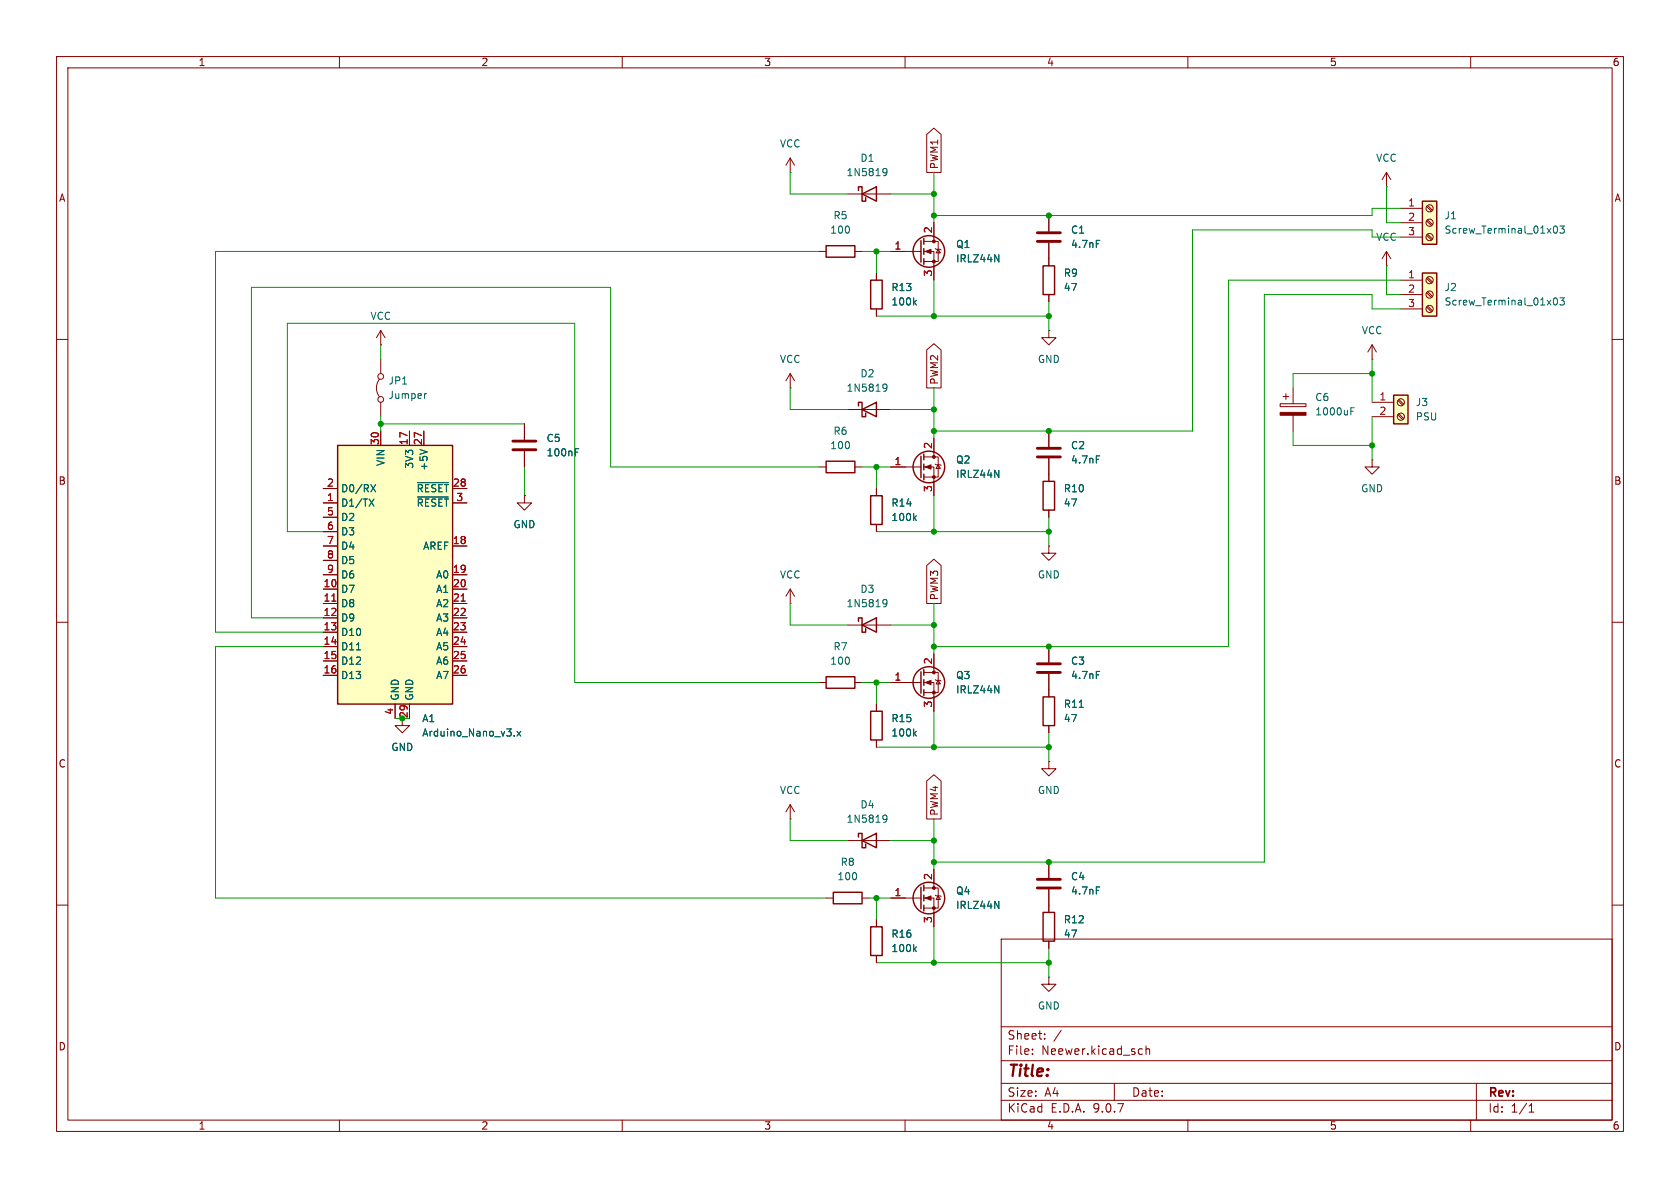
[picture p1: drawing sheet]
<svg xmlns="http://www.w3.org/2000/svg" width="297mm" height="210mm" viewBox="0 0 297 210" stroke-linecap="round" stroke-linejoin="round" font-family="sans-serif">
<g fill="none" stroke="#840000" stroke-width=".18">
<path d="M10 10h277v190h-277zM12 12h273v186h-273zM60 10v2M110 10v2M160 10v2M210 10v2M260 10v2M139.7 30.5h.1M139.7 27.9v2.6M139.7 27.9l-.8 1.3M139.7 27.9l.8 1.3M165.1 39.4v3.3"/>
<path d="M67.3 58.4v2.6M67.3 58.4l-.8 1.3M67.3 58.4l.8 1.3M144.8 44.5h1.2M151.1 44.5h1.3M154.9 48.3v1.2M154.9 54.6v1.3M157.5 44.5h5.3M163.3 42.7h2.6v3.5h-2.6M163.3 44.5h1.8v5M165.4 43.9l.1 .2h.7l.2 .1M165.9 44.1l.3 .6h-.7z"/>
<path d="M10 60h2M67.1 67.1a2.54 2.54 0 0 0 0 3M67.3 61h.1M67.3 63.5v2.5M67.3 71.1v2.6M92.7 74.9v2.8M92.7 79.8v2.8M139.7 68.6h.1M139.7 66l-.8 1.3M139.7 66l.8 1.3M139.7 66v2.6M149.9 72.4h7.6"/>
<path d="M165.1 77.5v3.3M185.4 76.2v2.8M285 60h2M92.7 87.6v1.3h1.3l-1.3 1.3-1.3-1.3h1.3M92.7 87.6h.1M144.8 82.6h1.2M151.1 82.6h1.3M154.9 86.4v1.2M154.9 92.7v1.3M157.5 82.6h5.3M163.3 80.8h2.6v3.5h-2.6M163.3 82.6h1.8v5"/>
<path d="M165.4 82l.1 .2h.7l.2 .1M165.9 82.2l.3 .6h-.7zM185.4 96.5v1.3h1.3l-1.3 1.3-1.3-1.3h1.3M185.4 96.5h.1M185.4 81v2.8M242.6 81.3v1.3h1.2l-1.2 1.2-1.3-1.2h1.3M242.6 81.3h.1M10 110h2M139.7 106.7h.1M139.7 104.1v2.6M139.7 104.1l-.8 1.3M139.7 104.1l.8 1.3"/>
<path d="M149.9 110.5h7.6M163.3 118.9h2.6v3.5h-2.6M165.1 115.6v3.3M185.4 114.3v2.8M185.4 119.1v4.1M285 110h2M157.5 120.7h5.3M163.3 120.7h1.8v5M165.4 120.1l.1 .2h.7l.2 .1M165.9 120.3l.3 .6h-.7zM185.4 134.6v1.3h1.3l-1.3 1.3-1.3-1.3h1.3M185.4 134.6h.1"/>
<path d="M185.4 128.3v1.2M10 160h2M177 166h108v32h-108zM285 160h2M60 198v2M110 198v2M160 198v2M177 194.5h108M177 191.5h108M177 187.5h108M177 181.5h108M182.5 186.3v.1"/>
<path d="M182.5 185.5v.1M184.7 183.6v.1M184.7 182.8v.1M187.6 182.1l-1.3 2M197 191.5v3M201.5 185.4l.5 .1M202 186.3l-.5 .1M202.6 185.5l.2-.1 .4 .1v.9M202.6 184.9v1.5M210 198v2M260 198v2M261 191.5v6.5"/>
<path d="M270.3 196.6h.9M270.3 195.5l.4-.4v1.5"/>
<circle cx="67.3" cy="70.6" r=".51"/>
<circle cx="67.3" cy="66.5" r=".51"/>
</g>
<g fill="none" stroke="#840000" stroke-width=".25">
<path d="M146 43.4h5.1v2.1h-5.1zM153.9 49.5h2.1v5.1h-2.1zM162.8 42.5v3.9M163.3 42.2v1M163.3 43.9v1.1M163.3 45.7v1M151.8 71.8v-.7h.6v2.6h.6v-.7M152.4 72.4l2.5-1.3v2.6zM146 81.5h5.1v2.1h-5.1zM153.9 87.6h2.1v5.1h-2.1zM162.8 80.6v3.9M163.3 80.3v1"/>
<path d="M163.3 82v1.1M163.3 83.8v1M151.8 109.9v-.7h.6v2.6h.6v-.7M152.4 110.5l2.5-1.3v2.6zM162.8 118.7v3.9M163.3 118.4v1M163.3 120.1v1.1M163.3 121.9v1M184.4 123.2h2v5.1h-2z"/>
<circle cx="164.2" cy="44.4" r="2.79"/>
<circle cx="164.2" cy="82.5" r="2.79"/>
<circle cx="164.2" cy="120.6" r="2.79"/>
</g>
<g fill="#840000" stroke="#840000" stroke-width=".18">
<path d="M163.6 120.7l1-.4v.7z"/>
<path d="M163.6 44.5l1-.4v.7z"/>
<path d="M163.6 82.6l1-.4v.7z"/>
<circle cx="165.1" cy="118.9" r=".25"/>
<circle cx="165.1" cy="122.4" r=".25"/>
<circle cx="165.1" cy="42.7" r=".25"/>
<circle cx="165.1" cy="46.2" r=".25"/>
<circle cx="165.1" cy="80.8" r=".25"/>
<circle cx="165.1" cy="84.3" r=".25"/>
</g>
<g fill="none" stroke="#006464" stroke-width=".18">
<path d="M161.6 53.4l.4 .5M162 53.1l-.5 .5M175.9 45l.7 1.3v-1.3M75.4 69.6l-.3 .1M101.7 79.9h.4M101.7 79.3h.6M156.2 68l.4-.1 .1 .1a.84 .84 0 0 1-.3 1.2h-.2M156.8 68.4l-.2 .3-.4-.1M161.6 91.5l.4 .5M162 91.2l-.5 .5M175.9 83.1l.7 1.3v-1.3M193.8 80.6h.6"/>
<path d="M156.2 106.1l.4-.1 .1 .1a.84 .84 0 0 1-.3 1.2h-.2M156.8 106.5l-.2 .3-.4-.1M193.8 118.7h.6M175.9 121.2l.7 1.3v-1.3M190.8 125h.7"/>
</g>
<path d="M90.7 78h4M90.7 79.5h4M183.4 79.2h4.1M183.4 80.8h4.1M183.4 117.3h4.1M183.4 118.9h4.1" fill="none" stroke="#840000" stroke-width=".51"/>
<path d="M246.4 69.9h2.5v5h-2.5z" fill="#ffffc2"/>
<path d="M151.8 33.7v-.7h.6v2.6h.6v-.7M152.4 34.3l2.5-1.3v2.6zM184.4 47h2v5.1h-2zM246.4 69.9h2.5v5h-2.5zM184.4 85.1h2v5.1h-2zM146 119.6h5.1v2.1h-5.1z" fill="none" stroke="#840000" stroke-width=".25"/>
<g fill="none" stroke="#840000" stroke-width=".18">
<path d="M149.9 34.3h7.6M185.4 38.1v2.8M185.4 58.4v1.3h1.3l-1.3 1.3-1.3-1.3h1.3M185.4 58.4h.1M185.4 42.9v4.1M185.4 52.1v1.2M245.1 47h.1M245.1 44.5l-.8 1.2M245.1 44.5l.8 1.2M245.1 44.5v2.5M242.6 71.1h3.8M242.6 73.7h3.8"/>
<path d="M247.1 70.8l.9 .8M247.1 73.3l.9 .9M247.3 70.6l.9 .9M247.3 73.2l.9 .8M185.4 83.8v1.3M185.4 90.2v1.2M144.8 120.7h1.2M151.1 120.7h1.3"/>
<circle cx="247.6" cy="71.1" r=".63"/>
<circle cx="247.6" cy="73.7" r=".63"/>
</g>
<path d="M156.2 29.9l.4-.1 .1 .1a.84 .84 0 0 1-.3 1.2h-.2M156.8 30.3l-.2 .3-.4-.1M193.8 42.5h.6" fill="none" stroke="#006464" stroke-width=".18"/>
<path d="M183.4 41.1h4.1M183.4 42.7h4.1" fill="none" stroke="#840000" stroke-width=".51"/>
<path d="M59.7 78.7h20.3v45.8h-20.3z" fill="#ffffc2"/>
<g fill="none" stroke="#840000" stroke-width=".25">
<path d="M59.7 78.7h20.3v45.8h-20.3zM153.9 125.7h2.1v5.1h-2.1zM147.3 157.7h5.1v2.1h-5.1zM151.8 148v-.7h.6v2.6h.6v-.7M152.4 148.6l2.5-1.3v2.6zM162.8 156.8v3.9M163.3 156.5v1M163.3 158.2v1.1M153.9 163.8h2.1v5.1h-2.1zM163.3 160v1M184.4 161.3h2v5.1h-2z"/>
<circle cx="164.2" cy="158.7" r="2.79"/>
</g>
<g fill="none" stroke="#840000" stroke-width=".18">
<path d="M245.1 33h.1M245.1 30.5l-.8 1.3M245.1 30.5l.8 1.3M245.1 30.5v2.5M67.3 76.2v2.5M72.4 76.2v2.5M74.9 76.2v2.5M226.3 71.4h4.6v.5h-4.6zM226.8 70.1h1M227.3 69.6v1M228.6 68.6v2.8M228.6 73.4v2.8"/>
<path d="M57.1 86.4h2.6M57.1 88.9h2.6M57.1 91.4h2.6M57.1 94h2.6M57.1 96.5h2.6M57.1 99.1h2.6M80 86.4h2.5M80 88.9h2.5M80 96.5h2.5M57.1 101.6h2.6M57.1 104.1h2.6M57.1 106.7h2.6"/>
<path d="M57.1 109.2h2.6M57.1 111.8h2.6M57.1 114.3h2.6M57.1 116.8h2.6M57.1 119.4h2.6M80 101.6h2.5M80 104.1h2.5M80 106.7h2.5M80 109.2h2.5M80 111.8h2.5M80 114.3h2.5M80 116.8h2.5"/>
<path d="M80 119.4h2.5M69.8 124.5v2.5M71.1 127v1.3h1.3l-1.3 1.2-1.3-1.2h1.3M72.4 124.5v2.5M154.9 124.5v1.2M154.9 130.8v1.3M139.7 144.8h.1M139.7 142.2l-.8 1.3M139.7 142.2l.8 1.3M139.7 142.2v2.6M146 158.8h1.3M149.9 148.6h7.6"/>
<path d="M152.4 158.8h1.3M157.5 158.8h5.3M163.3 157h2.6v3.5h-2.6M163.3 158.8h1.8v5M165.1 153.7v3.3M165.4 158.2l.1 .2h.7l.2 .1M165.9 158.4l.3 .6h-.7zM185.4 152.4v2.8M185.4 157.2v4.1M154.9 162.6v1.2M154.9 168.9v1.3M185.4 172.7v1.3h1.3l-1.3 1.3-1.3-1.3h1.3"/>
<path d="M185.4 172.7h.1M185.4 166.4v1.2"/>
</g>
<g fill="none" stroke="#006464" stroke-width=".18">
<path d="M74.2 79.5l1.3 .4M238.8 72.7h.4M238.8 72.1h.6M65.3 88.2l.8 1.3M65.6 85.7l.8 1.2M66.1 88.2l-.8 1.3M66.4 85.7l-.8 1.2M73.8 85.3h5.5M73.8 87.9h5.5M63 114.9h.7M90.9 130v.1M91.4 129.3l.7 .8"/>
<path d="M92.1 129.3l-.7 .8M161.6 129.6l.4 .5M162 129.3l-.5 .5M156.2 144.2l.4-.1 .1 .1a.84 .84 0 0 1-.3 1.2h-.2M156.8 144.6l-.2 .3-.4-.1M175.9 159.3l.7 1.3v-1.3M193.8 156.8h.6M161.6 167.7l.4 .5M162 167.4l-.5 .5"/>
</g>
<path d="M58.7 106.3h.7M81.5 106.3h.7" fill="none" stroke="#a90000" stroke-width=".18"/>
<g fill="#840000" stroke="#840000" stroke-width=".18">
<path d="M163.6 158.8l1-.4v.7z"/>
<path d="M226.3 72.9h4.6v.5h-4.6z"/>
<circle cx="165.1" cy="157" r=".25"/>
<circle cx="165.1" cy="160.5" r=".25"/>
</g>
<path d="M183.4 155.4h4.1M183.4 157h4.1" fill="none" stroke="#840000" stroke-width=".51"/>
<path d="M251.5 35.6h2.5v7.6h-2.5z" fill="#ffffc2"/>
<path d="M251.5 35.6h2.5v7.6h-2.5z" fill="none" stroke="#840000" stroke-width=".25"/>
<g fill="none" stroke="#840000" stroke-width=".18">
<path d="M247.6 36.8h3.9M247.6 39.4h3.9M252.2 36.5l.9 .8M252.2 39l.9 .9M252.4 36.3l.8 .9M252.4 38.9l.8 .8M247.6 41.9h3.9M252.2 41.6l.9 .8M252.4 41.4l.8 .8"/>
<circle cx="252.7" cy="39.4" r=".63"/>
<circle cx="252.7" cy="36.8" r=".63"/>
<circle cx="252.7" cy="41.9" r=".63"/>
</g>
<path d="M275.8 39.9h.7l-.4 .5 .4 .2v.5l-.2 .1-.5-.1M274.7 40.1l.2-.2a.68 .68 0 0 1 .5 .7 .68 .68 0 0 1-.5 .6l-.2-.1-.1-.4z" fill="none" stroke="#006464" stroke-width=".18"/>
<path d="M251.5 48.3h2.5v7.6h-2.5z" fill="#ffffc2"/>
<path d="M251.5 48.3h2.5v7.6h-2.5z" fill="none" stroke="#840000" stroke-width=".25"/>
<g fill="none" stroke="#840000" stroke-width=".18">
<path d="M163.8 23.8l1.3-1.1 1.3 1.1v6.7h-2.6zM165.1 39.4v2.5M185.4 38.1v2.8M154.9 48.3v1.2M154.9 54.6v1.3M157.5 44.5h2.5M165.1 47v2.5M185.4 42.9v4.1M185.4 52.1v1.2M247.6 49.5h3.9M247.6 52.1h3.9M247.6 54.6h3.9"/>
<path d="M252.2 49.2l.9 .8M252.2 51.7l.9 .9M252.2 54.3l.9 .8M252.4 49l.8 .9M252.4 51.6l.8 .8M252.4 54.1l.8 .8M67.3 76.2v2.5M72.4 76.2v2.5M74.9 76.2v2.5M92.7 74.9v2.8M92.7 79.8v2.8M163.8 61.9l1.3-1.1 1.3 1.1v6.7h-2.6z"/>
<path d="M165.1 77.5v2.5M185.4 76.2v2.8M242.6 63.5h.1M242.6 61l-.8 1.2M242.6 61l.7 1.2M242.6 61v2.5M57.1 86.4h2.6M57.1 88.9h2.6M57.1 91.4h2.6M57.1 94h2.6M57.1 96.5h2.6M57.1 99.1h2.6"/>
<path d="M80 86.4h2.5M80 88.9h2.5M80 96.5h2.5M92.7 87.6h.1M154.9 86.4v1.2M154.9 92.7v1.3M157.5 82.6h2.5M163.8 100l1.3-1.1 1.3 1.1v6.7h-2.6zM165.1 85.1v2.5M185.4 81v4.1M185.4 90.2v1.2M57.1 101.6h2.6"/>
<path d="M57.1 104.1h2.6M57.1 106.7h2.6M57.1 109.2h2.6M57.1 111.8h2.6M57.1 114.3h2.6M57.1 116.8h2.6M57.1 119.4h2.6M80 101.6h2.5M80 104.1h2.5M80 106.7h2.5M80 109.2h2.5M80 111.8h2.5"/>
<path d="M80 114.3h2.5M80 116.8h2.5M80 119.4h2.5M165.1 115.6v2.5M185.4 114.3v2.8M185.4 119.1v4.1M69.8 124.5v2.5M72.4 124.5v2.5M154.9 124.5v1.2M154.9 130.8v1.3M157.5 120.7h2.5M163.8 138.1l1.3-1.1 1.3 1.1v6.7h-2.6z"/>
<path d="M165.1 123.2v2.5M185.4 128.3v1.2M157.5 158.8h2.5M165.1 153.7v2.5M185.4 152.4v2.8M185.4 157.2v4.1M154.9 162.6v1.2M154.9 168.9v1.3M165.1 161.3v2.5M185.4 166.4v1.2"/>
<circle cx="252.7" cy="49.5" r=".63"/>
<circle cx="252.7" cy="52.1" r=".63"/>
<circle cx="252.7" cy="54.6" r=".63"/>
</g>
<g fill="none" stroke="#006464" stroke-width=".18">
<path d="M161.6 53.4l.4 .5M162 53.1l-.5 .5M175.9 45l.7 1.3v-1.3M193.8 42.5h.6M274.7 52.8l.2-.2a.68 .68 0 0 1 .5 .7 .68 .68 0 0 1-.5 .6l-.2-.1-.1-.4zM275.8 52.6h.7l-.4 .5 .4 .2v.5l-.2 .1-.5-.1M74.2 79.5l1.3 .4M101.7 79.9h.4M101.7 79.3h.6M65.3 88.2l.8 1.3M65.6 85.7l.8 1.2M66.1 88.2l-.8 1.3"/>
<path d="M66.4 85.7l-.8 1.2M73.8 85.3h5.5M73.8 87.9h5.5M161.6 91.5l.4 .5M162 91.2l-.5 .5M175.9 83.1l.7 1.3v-1.3M193.8 80.6h.6M63 114.9h.7M193.8 118.7h.6M90.9 130v.1M91.4 129.3l.7 .8M92.1 129.3l-.7 .8"/>
<path d="M161.6 129.6l.4 .5M162 129.3l-.5 .5M175.9 121.2l.7 1.3v-1.3M190.8 125h.7M175.9 159.3l.7 1.3v-1.3M193.8 156.8h.6M161.6 167.7l.4 .5M162 167.4l-.5 .5"/>
</g>
<g fill="none" stroke="#009600" stroke-width=".18">
<path d="M139.7 30.5v3.8h10.2M157.5 34.3h7.6M165.1 30.5v8.9M245.1 33v6.4h2.5M247.6 36.8h-5v1.3h-77.5M144.8 44.5h-106.7v67.3h19M152.4 44.5h5.1M154.9 55.9h30.5M154.9 44.5v3.8M165.1 49.5v6.4M185.4 53.3v5.1M245.1 47v5.1h2.5"/>
<path d="M247.6 49.5h-30.4v64.8h-52.1M247.6 41.9h-5v-1.3h-31.8v35.6h-45.7M247.6 54.6h-5v-2.5h-19.1v100.3h-58.4M67.3 61v2.5M67.3 73.7v2.5M67.3 74.9h25.4M139.7 68.6v3.8h10.2M157.5 72.4h7.6M165.1 68.6v8.9M228.6 76.2v2.5h14M242.6 66h-14v2.6M242.6 63.5v7.6"/>
<path d="M242.6 73.7v7.6M57.1 94h-6.3v-36.8h50.8v63.5h43.2M92.7 82.6v5M144.8 82.6h-36.9v-31.8h-63.5v58.4h12.7M152.4 82.6h5.1M154.9 94h30.5M154.9 82.6v3.8M165.1 87.6v6.4M185.4 91.4v5.1M57.1 114.3h-19v44.5h107.9M139.7 106.7v3.8h10.2M157.5 110.5h7.6"/>
<path d="M165.1 106.7v8.9M69.8 127h1.3M152.4 120.7h5.1M154.9 120.7v3.8M154.9 132.1h30.5M165.1 125.7v6.4M185.4 129.5v5.1M139.7 144.8v3.8h10.2M153.7 158.8h3.8M154.9 158.8v3.8M157.5 148.6h7.6M165.1 144.8v8.9"/>
<path d="M154.9 170.2h30.5M165.1 163.8v6.4M185.4 167.6v5.1"/>
</g>
<path d="M58.7 106.3h.7M81.5 106.3h.7" fill="none" stroke="#a90000" stroke-width=".18"/>
<g fill="#009600" stroke="#009600" stroke-width=".18">
<circle cx="165.1" cy="148.6" r=".46"/>
<circle cx="165.1" cy="132.1" r=".46"/>
<circle cx="185.4" cy="132.1" r=".46"/>
<circle cx="165.1" cy="72.4" r=".46"/>
<circle cx="185.4" cy="114.3" r=".46"/>
<circle cx="165.1" cy="38.1" r=".46"/>
<circle cx="165.1" cy="34.3" r=".46"/>
<circle cx="67.3" cy="74.9" r=".46"/>
<circle cx="154.9" cy="44.5" r=".46"/>
<circle cx="165.1" cy="94" r=".46"/>
<circle cx="165.1" cy="55.9" r=".46"/>
<circle cx="185.4" cy="76.2" r=".46"/>
<circle cx="165.1" cy="76.2" r=".46"/>
<circle cx="185.4" cy="38.1" r=".46"/>
<circle cx="165.1" cy="110.5" r=".46"/>
<circle cx="165.1" cy="114.3" r=".46"/>
<circle cx="154.9" cy="120.7" r=".46"/>
<circle cx="154.9" cy="82.6" r=".46"/>
<circle cx="185.4" cy="152.4" r=".46"/>
<circle cx="165.1" cy="152.4" r=".46"/>
<circle cx="154.9" cy="158.8" r=".46"/>
<circle cx="165.1" cy="170.2" r=".46"/>
<circle cx="185.4" cy="170.2" r=".46"/>
<circle cx="185.4" cy="55.9" r=".46"/>
<circle cx="185.4" cy="94" r=".46"/>
<circle cx="242.6" cy="66" r=".46"/>
<circle cx="242.6" cy="78.7" r=".46"/>
</g>
<text font-size="2.8" fill="#840000" x="178" y="190.9">Title:</text>
<g font-size="2.1" fill="#840000">
<text x="178" y="184">Sheet:</text>
<text x="178" y="186.7">File:</text>
<text x="184.1" y="186.7">Neewer.kicad_sch</text>
<text x="178" y="196.9">KiCad</text>
<text x="178" y="194.1">Size:</text>
<text x="184.7" y="194.1">A4</text>
<text x="185.7" y="196.9">E.D.A.</text>
<text x="193.3" y="196.9">9.0.7</text>
<text x="200" y="194.1">Date:</text>
<text x="263" y="194.3">Rev:</text>
<text x="263" y="196.9">Id:</text>
<text x="267.1" y="196.9">1/1</text>
</g>
<g font-size="1.8" fill="#840000">
<text x="35" y="11.9">1</text>
<text x="85" y="11.9">2</text>
<text x="135" y="11.9">3</text>
<text x="185" y="11.9">4</text>
<text x="235" y="11.9">5</text>
<text x="285" y="11.9">6</text>
<text x="10.3" y="35.9">A</text>
<text x="166.1" y="30" transform="rotate(-90 166.1 30)">PWM1</text>
<text x="285.3" y="35.9">A</text>
<text x="166.1" y="68.1" transform="rotate(-90 166.1 68.1)">PWM2</text>
<text x="10.3" y="85.9">B</text>
<text x="285.3" y="85.9">B</text>
<text x="166.1" y="106.2" transform="rotate(-90 166.1 106.2)">PWM3</text>
<text x="10.3" y="135.9">C</text>
<text x="285.3" y="135.9">C</text>
<text x="166.1" y="144.3" transform="rotate(-90 166.1 144.3)">PWM4</text>
<text x="10.3" y="185.9">D</text>
<text x="285.3" y="185.9">D</text>
<text x="35" y="199.9">1</text>
<text x="85" y="199.9">2</text>
<text x="135" y="199.9">3</text>
<text x="185" y="199.9">4</text>
<text x="235" y="199.9">5</text>
<text x="285" y="199.9">6</text>
</g>
<g font-size="1.8" fill="#006464">
<text x="137.8" y="26.3">VCC</text>
<text x="152" y="28.8">D1</text>
<text x="243.2" y="28.8">VCC</text>
<text x="149.6" y="31.3">1N5819</text>
<text x="146.7" y="41.5">100</text>
<text x="147.2" y="39">R5</text>
<text x="189.2" y="41.5">C1</text>
<text x="255.3" y="39">J1</text>
<text x="255.3" y="41.5">Screw_Terminal_01x03</text>
<text x="168.9" y="46.6">IRLZ44N</text>
<text x="168.9" y="44">Q1</text>
<text x="189.2" y="44">4.7nF</text>
<text x="243.2" y="42.8">VCC</text>
<text x="157.5" y="51.7">R13</text>
<text x="188" y="49.1">R9</text>
<text x="188" y="51.7">47</text>
<text x="255.3" y="51.7">J2</text>
<text x="65.4" y="56.7">VCC</text>
<text x="157.5" y="54.2">100k</text>
<text x="240.7" y="59.3">VCC</text>
<text x="255.3" y="54.2">Screw_Terminal_01x03</text>
<text x="137.8" y="64.4">VCC</text>
<text x="183.4" y="64.4">GND</text>
<text x="68.6" y="68.2">JP1</text>
<text x="68.6" y="70.7">Jumper</text>
<text x="149.6" y="69.4">1N5819</text>
<text x="152" y="66.9">D2</text>
<text x="232.4" y="71.1">C6</text>
<text x="250.2" y="72">J3</text>
<text x="147.2" y="77.1">R6</text>
<text x="232.4" y="73.6">1000uF</text>
<text x="250.2" y="74.5">PSU</text>
<text x="68.2" y="82.5" transform="rotate(-90 68.2 82.5)">VIN</text>
<text x="73.3" y="83" transform="rotate(-90 73.3 83)">3V3</text>
<text x="75.8" y="83.3" transform="rotate(-90 75.8 83.3)">+5V</text>
<text x="96.5" y="78.3">C5</text>
<text x="96.5" y="80.9">100nF</text>
<text x="146.7" y="79.6">100</text>
<text x="168.9" y="82.1">Q2</text>
<text x="189.2" y="79.6">C2</text>
<text x="189.2" y="82.1">4.7nF</text>
<text x="60.2" y="87.2">D0/RX</text>
<text x="60.2" y="89.8">D1/TX</text>
<text x="73.6" y="87.2">~{RESET}</text>
<text x="73.6" y="89.8">~{RESET}</text>
<text x="157.5" y="89.8">R14</text>
<text x="168.9" y="84.7">IRLZ44N</text>
<text x="188" y="87.2">R10</text>
<text x="188" y="89.8">47</text>
<text x="240.5" y="87.2">GND</text>
<text x="60.2" y="92.3">D2</text>
<text x="60.2" y="94.8">D3</text>
<text x="90.7" y="93.6">GND</text>
<text x="157.5" y="92.3">100k</text>
<text x="60.2" y="97.4">D4</text>
<text x="60.2" y="99.9">D5</text>
<text x="74.7" y="97.4">AREF</text>
<text x="60.2" y="102.5">D6</text>
<text x="60.2" y="105">D7</text>
<text x="60.2" y="107.5">D8</text>
<text x="77" y="102.5">A0</text>
<text x="77" y="105">A1</text>
<text x="77" y="107.5">A2</text>
<text x="137.8" y="102.5">VCC</text>
<text x="149.6" y="107.5">1N5819</text>
<text x="152" y="105">D3</text>
<text x="183.4" y="102.5">GND</text>
<text x="60.2" y="110.1">D9</text>
<text x="60.2" y="112.6">D10</text>
<text x="77" y="110.1">A3</text>
<text x="77" y="112.6">A4</text>
<text x="60.2" y="115.2">D11</text>
<text x="60.2" y="117.7">D12</text>
<text x="77" y="115.2">A5</text>
<text x="77" y="117.7">A6</text>
<text x="146.7" y="117.7">100</text>
<text x="147.2" y="115.2">R7</text>
<text x="189.2" y="117.7">C3</text>
<text x="60.2" y="120.2">D13</text>
<text x="70.7" y="124" transform="rotate(-90 70.7 124)">GND</text>
<text x="73.3" y="124" transform="rotate(-90 73.3 124)">GND</text>
<text x="77" y="120.2">A7</text>
<text x="168.9" y="122.8">IRLZ44N</text>
<text x="168.9" y="120.2">Q3</text>
<text x="188" y="125.3">R11</text>
<text x="189.2" y="120.2">4.7nF</text>
<text x="74.5" y="127.9">A1</text>
<text x="74.5" y="130.4">Arduino_Nano_v3.x</text>
<text x="157.5" y="127.9">R15</text>
<text x="157.5" y="130.4">100k</text>
<text x="188" y="127.9">47</text>
<text x="69.1" y="132.9">GND</text>
<text x="137.8" y="140.6">VCC</text>
<text x="152" y="143.1">D4</text>
<text x="183.4" y="140.6">GND</text>
<text x="149.6" y="145.6">1N5819</text>
<text x="147.9" y="155.8">100</text>
<text x="148.5" y="153.3">R8</text>
<text x="189.2" y="155.8">C4</text>
<text x="168.9" y="160.9">IRLZ44N</text>
<text x="168.9" y="158.3">Q4</text>
<text x="189.2" y="158.3">4.7nF</text>
<text x="157.5" y="166">R16</text>
<text x="188" y="163.4">R12</text>
<text x="188" y="166">47</text>
<text x="157.5" y="168.5">100k</text>
<text x="183.4" y="178.7">GND</text>
</g>
<g font-size="1.8" fill="#a90000">
<text x="164.8" y="41.3" transform="rotate(-90 164.8 41.3)">2</text>
<text x="248.8" y="36.6">1</text>
<text x="248.8" y="39.1">2</text>
<text x="248.8" y="41.7">3</text>
<text x="158" y="44.2">1</text>
<text x="164.8" y="49" transform="rotate(-90 164.8 49)">3</text>
<text x="248.8" y="49.3">1</text>
<text x="248.8" y="51.8">2</text>
<text x="248.8" y="54.4">3</text>
<text x="243.8" y="70.9">1</text>
<text x="243.8" y="73.4">2</text>
<text x="67.1" y="78.8" transform="rotate(-90 67.1 78.8)">30</text>
<text x="72.1" y="78.8" transform="rotate(-90 72.1 78.8)">17</text>
<text x="74.7" y="78.8" transform="rotate(-90 74.7 78.8)">27</text>
<text x="158" y="82.3">1</text>
<text x="164.8" y="79.4" transform="rotate(-90 164.8 79.4)">2</text>
<text x="57.7" y="86.1">2</text>
<text x="57.7" y="88.6">1</text>
<text x="80" y="86.1">28</text>
<text x="80.6" y="88.6">3</text>
<text x="164.8" y="87.1" transform="rotate(-90 164.8 87.1)">3</text>
<text x="57.7" y="91.2">5</text>
<text x="57.7" y="93.7">6</text>
<text x="57.7" y="96.3">7</text>
<text x="57.7" y="98.8">8</text>
<text x="57.7" y="101.3">9</text>
<text x="80" y="96.3">18</text>
<text x="80" y="101.3">19</text>
<text x="57.1" y="103.9">10</text>
<text x="57.1" y="106.4">11</text>
<text x="80" y="103.9">20</text>
<text x="80" y="106.4">21</text>
<text x="57.1" y="109">12</text>
<text x="57.1" y="111.5">13</text>
<text x="80" y="109">22</text>
<text x="80" y="111.5">23</text>
<text x="57.1" y="114">14</text>
<text x="57.1" y="116.6">15</text>
<text x="57.1" y="119.1">16</text>
<text x="80" y="114">24</text>
<text x="80" y="116.6">25</text>
<text x="80" y="119.1">26</text>
<text x="164.8" y="117.5" transform="rotate(-90 164.8 117.5)">2</text>
<text x="158" y="120.4">1</text>
<text x="164.8" y="125.2" transform="rotate(-90 164.8 125.2)">3</text>
<text x="69.6" y="126.4" transform="rotate(-90 69.6 126.4)">4</text>
<text x="164.8" y="155.6" transform="rotate(-90 164.8 155.6)">2</text>
<text x="158" y="158.5">1</text>
<text x="164.8" y="163.3" transform="rotate(-90 164.8 163.3)">3</text>
</g>
<text font-size="1.8" fill="#009600" x="72.1" y="127" transform="rotate(-90 72.1 127)">29</text>
</svg>
